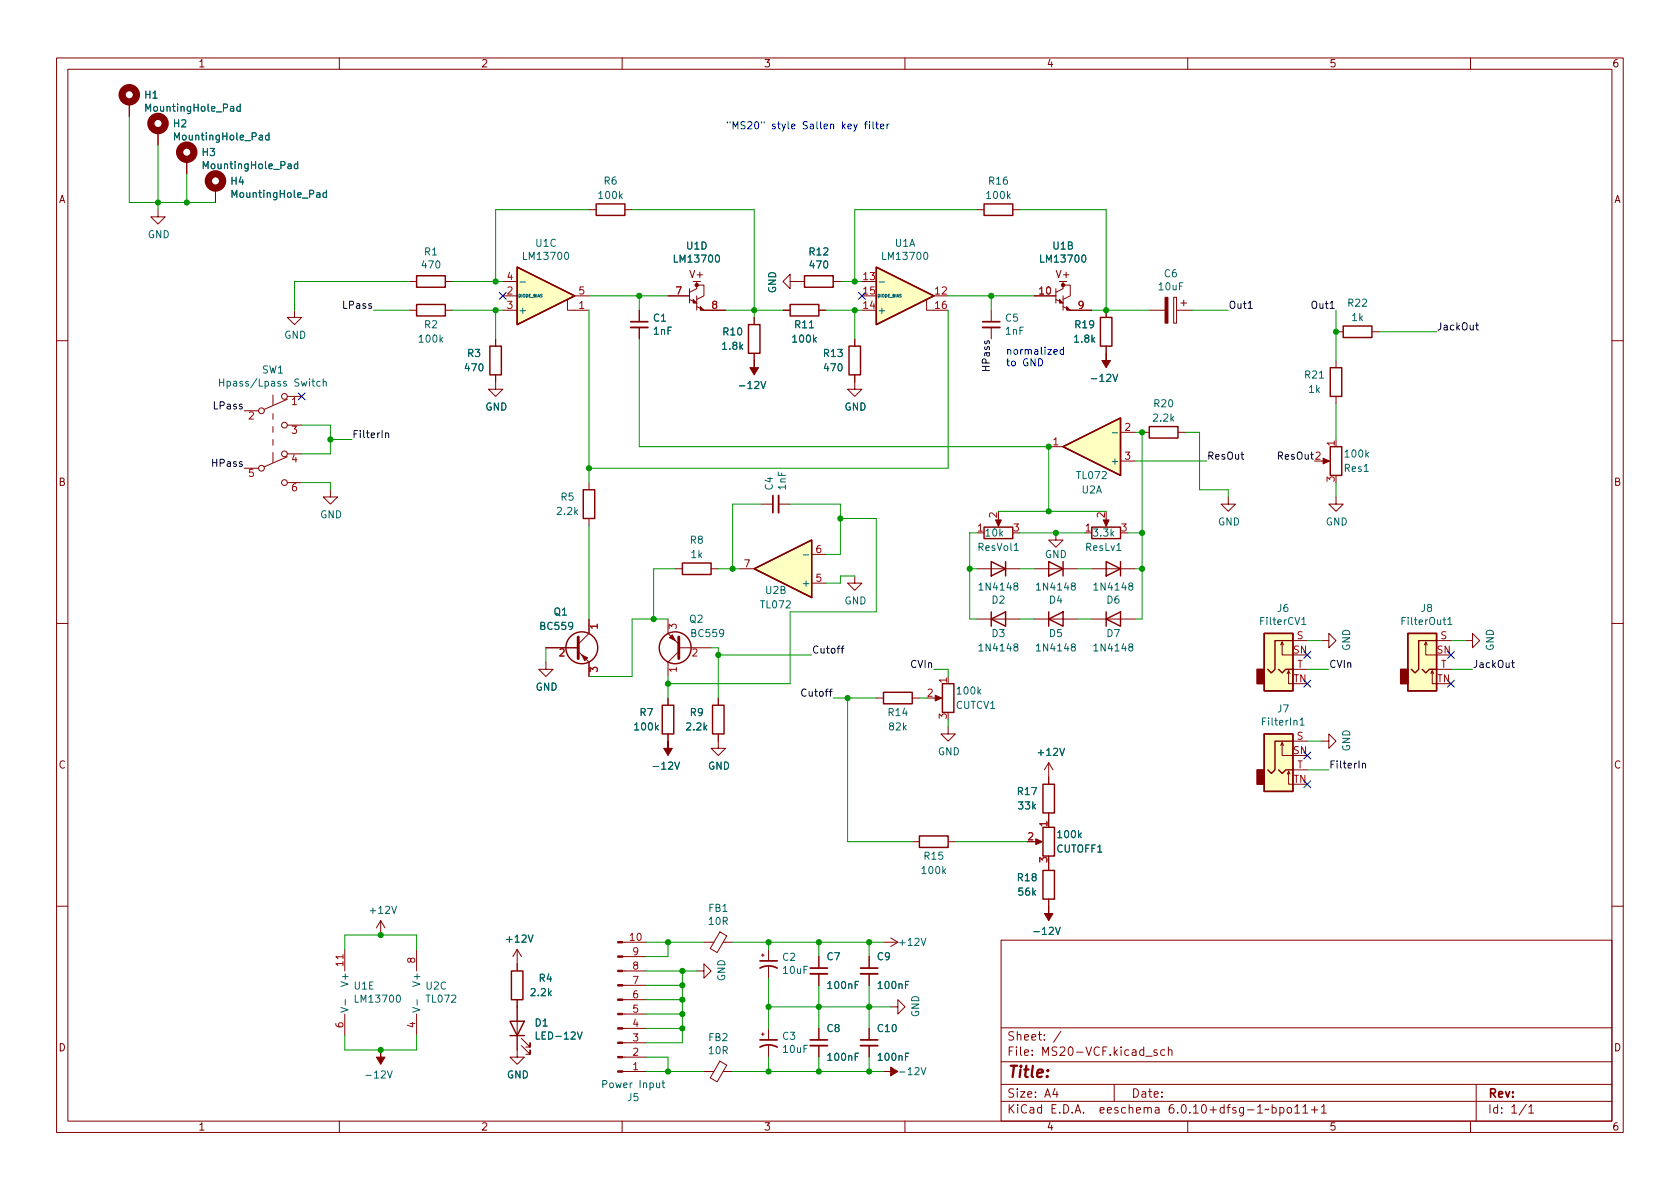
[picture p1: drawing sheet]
<svg xmlns="http://www.w3.org/2000/svg" width="297mm" height="210mm" viewBox="0 0 297 210" stroke-linecap="round" stroke-linejoin="round" font-family="sans-serif">
<g fill="none" stroke="#840000" stroke-width=".18">
<path d="M10 10.2h277v190.1h-277zM12 12.2h273v186.1h-273zM22.9 18v2.6M60 10.2v2M110 10.2v2M160 10.2v2M210 10.2v2M260 10.2v2M27.9 37.1v1.2h1.3l-1.3 1.3-1.2-1.3h1.2M27.9 23.1v2.5M33 28.2v2.5M38.1 33.3v2.5"/>
<path d="M104.1 37.1h1.3M110.5 37.1h1.3M172.7 37.1h1.3M179.1 37.1h1.2M52.1 54.9v1.2h1.2l-1.2 1.3-1.3-1.3h1.3M72.4 54.9h1.3M72.4 49.8h1.3M78.7 54.9h1.3M78.7 49.8h1.3M87.6 59.9v1.3M88.9 54.9h2.5M88.9 49.8h2.5"/>
<path d="M88.9 52.3h2.5M100.3 53v1.9h3.8M101.6 52.3h2.5M113 54.9v2M113 57.9v2M118.1 52.3h3.8M121.9 53l1.3 .6M121.9 51v2.6M122.6 49.8h1.2M123.2 49.8v1.2l-1.3 .7M123.2 50.4h1.3v1.9l-1.3 .7M123.2 54.2l1.3 .7h3.8"/>
<path d="M123.2 52.3v2.6M133.3 56.1v1.3M138.4 54.9h1.3M139.7 49.8v-1.3l-1.3 1.3 1.3 1.2v-1.2h2.5M144.8 54.9h1.2M147.3 49.8h1.3M151.1 59.9v1.3M163.8 53v1.9h1.3M175.3 54.9v2M175.3 57.9v2M182.9 52.3h3.8M186.7 53l1.3 .6"/>
<path d="M186.7 51v2.6M187.3 49.8h1.3M188 49.8v1.2l-1.3 .7M188 50.4h1.2v1.9l-1.2 .7M188 54.2l1.2 .7h3.8M188 52.3v2.6M195.6 54.9v1.2M203.2 54.9h2.8M207.5 52.6h.5v4.5h-.5zM208 54.9h2.8M208.8 53.6h1M209.3 53.1v1"/>
<path d="M236.2 58.7h1.3M242.6 58.7h1.2M10 60.2h2M43.2 72.6h2.5M48.3 69.8v1.8M48.3 73.1v1.1M48.3 75.4v1M48.3 77.7v1M50.8 70.6l-4.1 1.8M50.8 70.1h2.5M50.8 75.2h2.5M87.6 66.3v2.5h1.3l-1.3 1.3-1.2-1.3h1.2"/>
<path d="M133.3 62.5v1.2M151.1 66.3v2.5h1.3l-1.3 1.3-1.2-1.3h1.2M185.4 79h2.6M195.6 61.2v1.3M198.1 76.4h2.6M201.9 76.4h1.3M208.3 76.4h1.2M236.2 63.7v1.3M236.2 70.1v1.3M285 60.2h2M43.2 82.8h2.5M48.3 80v1.8"/>
<path d="M50.8 80.8l-4.1 1.7M50.8 80.3h2.5M50.8 85.3h2.5M58.4 86.6v1.3h1.3l-1.3 1.2-1.3-1.2h1.3M104.1 85.3v1.3M104.1 91.7v1.3M134.6 89.1h2.1M137.7 89.1h2M143.5 98h2.5M176.5 91.7v1M186.7 94.2v1.3h1.3l-1.3 1.3-1.3-1.3h1.3M195.6 91.7v1"/>
<path d="M198.1 81.5h2.6M217.2 87.9v1.2h1.2l-1.2 1.3-1.3-1.3h1.3M233.7 81.5h1M236.2 87.9v1.2h1.3l-1.3 1.3-1.3-1.3h1.3M10 110.2h2M96.5 117.1v1.3h1.3l-1.3 1.2-1.3-1.2h1.3M96.5 114.5h5.7M102.2 115.2l1.9 1.9v2.5M104.1 109.5v2.5l-1.9 1.9M118.1 109.5v2.5l1.9 1.9M119.4 100.6h1.2M120 114.5h5.7"/>
<path d="M120 115.2l-1.9 1.9v2.5M125.7 100.6h1.3M130.8 100.6h2.5M143.5 103.1h2.5M151.1 101.8v1.3h1.3l-1.3 1.3-1.2-1.3h1.2M172.7 100.6h7.6M172.7 109.5h7.6M182.9 100.6h7.6M182.9 109.5h7.6M193 100.6h7.7M193 109.5h7.7M226.4 114l.3-.5v2.3h1.9"/>
<path d="M226.7 113.5l.2 .5M227.6 119.1l.2-.5v2.3h.8M227.8 118.6l.3 .5M228.6 113.3h2.5M228.6 118.4h2.5M233.7 113.3h1.2v-1.3l1.3 1.3-1.3 1.2v-1.2M251.8 114l.3-.5v2.3h1.9M252.1 113.5l.2 .5M253 119.1l.2-.5v2.3h.8M253.2 118.6l.3 .5M254 113.3h2.5M254 118.4h2.5"/>
<path d="M259.1 113.3h1.2v-1.3l1.3 1.3-1.3 1.2v-1.2M285 110.2h2M118.1 123.4v1.3M118.1 129.8v1.3M127 129.8v2.5h1.3l-1.3 1.3-1.3-1.3h1.3M127 123.4v1.3M154.9 123.4h1.3M161.3 123.4h1.3M165.1 123.4h1M167.6 128.5v1.3h1.3l-1.3 1.3-1.2-1.3h1.2M185.4 134.9l-.7 1.2M185.4 134.9v3.8"/>
<path d="M185.4 134.9l.8 1.2M226.4 131.8l.3-.5v2.3h1.9M226.7 131.3l.2 .5M227.6 136.9l.2-.5v2.3h.8M227.8 136.4l.3 .5M228.6 131.1h2.5M228.6 136.1h2.5M233.7 131.1h1.2v-1.3l1.3 1.3-1.3 1.2v-1.2M161.3 148.8h1.3M167.6 148.8h1.3M182.9 148.8h1M185.4 143.8v1.2"/>
<path d="M185.4 152.6v1.3M185.4 159v1.3M10 160.2h2M61 167.9v3.8M61 179.3v3.8M67.3 162.8l-.8 1.3M67.3 162.8v2.5M67.3 162.8l.8 1.3M73.7 167.9v3.8M73.7 179.3v3.8M91.4 176.8v10.1h1.3l-1.3 1.3-1.2-1.3h1.2M91.4 167.9l-.7 1.3"/>
<path d="M91.4 167.9v3.8M91.4 167.9l.8 1.3M110.1 166.6h4.2M110.1 169.2h4.2M110.1 171.7h4.2M110.1 174.2h4.2M110.1 176.8h4.2M110.1 179.3h4.2M123.2 171.7h1.3v-1.3l1.2 1.3-1.2 1.3v-1.3M124.5 166.6h1.7M127.3 164.8l1.2 .7-1.7 2.9-1.2-.7zM127.9 166.6h1.6"/>
<path d="M134.6 168.9h.5M134.9 168.7v.5M135.9 167.9v2M135.9 170.9v2.1M144.8 169.2v2M144.8 172.2v2M153.7 169.2v2M153.7 172.2v2M156.2 166.6h2.5M157.5 178h1.2v-1.2l1.3 1.2-1.3 1.3v-1.3M157.5 165.9l1.2 .7M158.7 166.6l-1.2 .8"/>
<path d="M177 166.3h108v32h-108zM285 160.2h2M60 198.3v2M92.2 184.9l1.5 1.5v-.7v.7h-.7M92.2 183.6l1.5 1.6v-.8v.8h-.7M110 198.3v2M110.1 189.5h4.2M110.1 181.9h4.2M110.1 184.4h4.2M110.1 186.9h4.2M124.5 189.5h1.7M127.3 187.6l1.2 .8-1.7 2.9-1.2-.7z"/>
<path d="M127.9 189.5h1.6M134.6 182.9h.5M134.9 182.6v.5M135.9 181.9v2M135.9 184.9v2M144.8 181.9v2M144.8 184.9v2M153.7 181.9v2M153.7 184.9v2M160 198.3v2M177 194.8h108M177 191.8h108"/>
<path d="M177 187.8h108M177 181.8h108M186.5 192.5l-.4 1h1M186.9 193v1M187.6 182.4l-1.3 1.9M197 191.8v3M202.6 186.8h1.1M204.6 185.7l-.4-.1-.2 .2 .1 .3 .5 .1v.4h-.6M205.9 185.7l-.4-.1-.3 .3v.4l.2 .3h.5M206.6 185.8l.2-.2 .3 .1 .1 .9M206.6 185.1v1.5M210 198.3v2"/>
<path d="M224.4 196.1l-.3 .2-.2-.2-.3 .2M224.9 195.9l.5-.1 .2 .3v.4l-.1 .3h-.6M224.9 195.3v1.5M226.3 195.9l.4-.1 .3 .3v.4l-.1 .3h-.6M226.3 195.8v1.5M227.7 195.9l.4-.1 .3 .3v.4l-.3 .3h-.4l-.1-.3v-.4zM228.9 195.8l.5-.5v1.5M228.9 196.8h.9M230.4 195.8l.4-.5v1.5M230.4 196.8h.8M231.9 196.3h1.1M232.4 195.7v1.1"/>
<path d="M233.6 195.8l.5-.5v1.5M233.6 196.8h.9M260 198.3v2M261 191.8v6.5M269.9 195.3l-1.3 1.9M270.3 195.8l.4-.5v1.5M270.3 196.8h.9"/>
<circle cx="46.2" cy="72.6" r=".51"/>
<circle cx="50.3" cy="70.1" r=".51"/>
<circle cx="50.3" cy="75.2" r=".51"/>
<circle cx="46.2" cy="82.8" r=".51"/>
<circle cx="50.3" cy="80.3" r=".51"/>
<circle cx="50.3" cy="85.3" r=".51"/>
</g>
<g fill="none" stroke="#840000" stroke-width="1.3">
<circle cx="22.9" cy="16.8" r="1.27"/>
<circle cx="27.9" cy="21.8" r="1.27"/>
<circle cx="33" cy="26.9" r="1.27"/>
<circle cx="38.1" cy="32" r="1.27"/>
</g>
<g fill="none" stroke="#006464" stroke-width=".18">
<path d="M42.5 18.9l-.4-.1-.2 .3 .1 .5h.5M42.5 18.4v1.3M47.6 24l-.4-.1-.3 .2 .2 .6h.5M47.6 23.5v1.2M52.6 29h-.3l-.3 .2 .1 .6h.5M52.6 28.6v1.2M57.7 34.1h-.3l-.3 .2 .1 .5h.5M57.7 33.6v1.3M91.9 49.9h1M155.4 49.9h1M38.8 67v1.3M38.8 67.6h.8"/>
<path d="M56.6 67.5l-.4-.1-.2 .3 .1 .5h.5M57.1 67.6l.2-.2 .3 .1 .1 .8M57.1 67v1.3M196.6 76.5h1M142 98.1h1M179.3 97.3h.8M230.2 110.4h.7M256 109.5l.4-.3v1.2M256 110.4h.7M229.9 127.3l.3-.3v1.2M229.9 128.2h.7M60.3 178.1l1.2 .5-1.2 .4"/>
<path d="M61.1 176.8v.9M73 178.1l1.2 .5-1.2 .4M73.8 176.8v.9M102.1 182.5l.4 1.3 .4-1.3M117 191.5h.5M117.2 191.1v1.1l.3 .1"/>
</g>
<g fill="none" stroke="#840000" stroke-width=".25">
<path d="M105.4 36.1h5.1v2h-5.1zM174 36.1h5.1v2h-5.1zM73.7 48.8h5v2h-5zM73.7 53.8h5v2.1h-5zM91.4 47.2l10.2 5.1-10.2 5.1zM132.3 57.4h2.1v5.1h-2.1zM139.7 53.8h5.1v2.1h-5.1zM142.2 48.8h5.1v2h-5.1zM154.9 47.2l10.2 5.1-10.2 5.1zM194.6 56.1h2v5.1h-2zM237.5 57.7h5.1v2h-5.1zM86.6 61.2h2v5.1h-2z"/>
<path d="M150.1 61.2h2v5.1h-2zM188 79l10.1-5.1v10.2zM203.2 75.4h5.1v2.1h-5.1zM235.2 65h2v5.1h-2zM235.2 79h2v5.1h-2zM103.1 86.6h2.1v5.1h-2.1zM120.6 99.6h5.1v2h-5.1zM174 93.2h5.1v2h-5.1zM175.3 99.3l2.5 1.3-2.5 1.2zM177.8 99.3v2.5M185.4 99.3l2.6 1.3-2.6 1.2zM188 99.3v2.5"/>
<path d="M193 93.2h5.1v2h-5.1zM195.6 99.3l2.5 1.3-2.5 1.2zM198.1 99.3v2.5M133.3 100.6l10.2-5.1v10.2zM175.3 109.5l2.5-1.3v2.5zM175.3 108.2v2.5M185.4 109.5l2.6-1.3v2.5zM185.4 108.2v2.5M195.6 109.5l2.5-1.3v2.5zM195.6 108.2v2.5M223.5 112h5.1v10.2h-5.1zM226.1 118.4l.6 .6 .6-.6h1.3"/>
<path d="M228.6 113.3h-3.2v5.1l-.6 .6-.6-.6M248.9 112h5.1v10.2h-5.1zM251.5 118.4l.6 .6 .6-.6h1.3M254 113.3h-3.2v5.1l-.6 .6-.6-.6M117.1 124.7h2v5.1h-2zM126 124.7h2v5.1h-2zM156.2 122.4h5.1v2.1h-5.1zM166.6 120.9h2.1v5.1h-2.1zM184.4 138.7h2v5.1h-2zM223.5 129.8h5.1v10.1h-5.1zM226.1 136.1l.6 .7 .6-.7h1.3M228.6 131.1h-3.2v5l-.6 .7-.6-.7"/>
<path d="M162.6 147.8h5v2.1h-5zM184.4 153.9h2v5.1h-2zM184.4 146.3h2v5.1h-2zM90.4 171.7h2.1v5.1h-2.1zM90.2 180.6h2.5l-1.3 2.5zM90.2 183.1h2.5"/>
<circle cx="102.9" cy="114.5" r="2.82"/>
<circle cx="119.4" cy="114.5" r="2.82"/>
</g>
<g fill="#840000" stroke="#840000" stroke-width=".18">
<path d="M233.9 81l1.2 .5-1.2 .5z"/>
<path d="M67.3 185.7v1.2h.8l-.8 1.3-.8-1.3h.8z"/>
<path d="M206 52.6h.5v4.5h-.5z"/>
<path d="M156.2 189.5h1.3v-.8l1.2 .8-1.2 .7v-.7z"/>
<path d="M118.1 131.1v1.2h.8l-.8 1.3-.8-1.3h.8z"/>
<path d="M133.3 63.7v1.3h.8l-.8 1.3-.7-1.3h.7z"/>
<path d="M195.1 91.9h1l-.5 1.2z"/>
<path d="M122.6 53l.6 .6h-.6z"/>
<path d="M123.8 54.2l.7 .7h-.7z"/>
<path d="M195.6 62.5v1.2h.7l-.7 1.3-.8-1.3h.8z"/>
<path d="M102.9 115.8l1 .5-.5 .5z"/>
<path d="M176 91.9h1l-.5 1.2z"/>
<path d="M185.4 160.3v1.2h.8l-.8 1.3-.7-1.3h.7z"/>
<path d="M183.1 148.3l1.2 .5-1.2 .5z"/>
<path d="M109.2 166.5h.9v.2h-.9z"/>
<path d="M109.2 169h.9v.3h-.9z"/>
<path d="M109.2 171.6h.9v.2h-.9z"/>
<path d="M109.2 174.1h.9v.3h-.9z"/>
<path d="M109.2 176.7h.9v.2h-.9z"/>
<path d="M109.2 179.2h.9v.2h-.9z"/>
<path d="M109.2 181.7h.9v.3h-.9z"/>
<path d="M109.2 184.3h.9v.2h-.9z"/>
<path d="M109.2 186.8h.9v.3h-.9z"/>
<path d="M109.2 189.4h.9v.2h-.9z"/>
<path d="M187.3 53l.7 .6h-.7z"/>
<path d="M188.6 54.2l.6 .7h-.6z"/>
<path d="M118.4 112.8l.5-.5 .5 1z"/>
<path d="M165.4 122.9l1.1 .5-1.1 .5z"/>
</g>
<path d="M111.5 57.9h3.1M173.7 57.9h3.1M137.7 87.6v3.1M143.3 172.2h3M152.1 172.2h3.1M143.3 184.9h3M152.1 184.9h3.1" fill="none" stroke="#840000" stroke-width=".33"/>
<path d="M111.5 56.9h3.1M173.7 56.9h3.1M136.7 87.6v3.1M134.4 169.9h3M134.4 171.2a3.2 3.2 0 0 1 3 0M143.3 171.2h3M152.1 171.2h3.1M134.4 183.9h3M134.4 185.2a3.2 3.2 0 0 1 3 0M143.3 183.9h3M152.1 183.9h3.1" fill="none" stroke="#840000" stroke-width=".3"/>
<g fill="#ffffc2" stroke="#ffffc2" stroke-width=".18">
<path d="M248.9 112h5.1v10.2h-5.1z"/>
<path d="M188 79l10.1-5.1v10.2z"/>
<path d="M133.3 100.6l10.2-5.1v10.2z"/>
<path d="M91.4 47.2l10.2 5.1-10.2 5.1z"/>
<path d="M154.9 47.2l10.2 5.1-10.2 5.1z"/>
<path d="M223.5 129.8h5.1v10.1h-5.1z"/>
<path d="M223.5 112h5.1v10.2h-5.1z"/>
</g>
<g fill="#840000" stroke="#840000" stroke-width=".25">
<path d="M247.6 118.4h1.3v2.5h-1.3z"/>
<path d="M222.2 136.1h1.3v2.6h-1.3z"/>
<path d="M222.2 118.4h1.3v2.5h-1.3z"/>
<circle cx="123.2" cy="50.4" r=".25"/>
<circle cx="188" cy="50.4" r=".25"/>
</g>
<path d="M102.2 112.6v3.9M120 112.6v3.9" fill="none" stroke="#840000" stroke-width=".51"/>
<path d="M220.7 54.5h.7M260.9 57.5h.5M261.1 57.1v1.1l.3 .1M68.2 76.7l.2-.1h.3v.8M68.2 76.6v.8M148.7 114.7h.5M149.2 114.2l-.3 .2v1.1M267.3 117.2h.4M267.4 116.8v1.1l.3 .1M240.9 135.1l.2-.1h.3v.8M240.9 135v.8" fill="none" stroke="#0f0f0f" stroke-width=".18"/>
<g fill="none" stroke="#0000c2" stroke-width=".18">
<path d="M151.6 21.9l-.5 1.2-.1 .1M152.8 21.9h.5M153.3 21.5l-.3 .2v1.1M153.7 21.5v.1M153.7 21.9v.9M154.4 21.5v1.1l.1 .2M154.8 21.9h.5M155 21.5v1.1l.3 .2M155.7 22.4l.6-.2-.1-.2-.3-.1-.2 .2v.6h.5M156.8 21.9v.9M157.2 21.9l-.4 .3M183.6 63.4a.64 .64 0 0 1 .8 .7 .64 .64 0 0 1-.8 .6z"/>
<path d="M188 61.9l-.3-.1-.3 .2 .2 .6h.4M188 61.4v1.3"/>
</g>
<g fill="none" stroke="#009600" stroke-width=".18">
<path d="M22.9 20.6v15.2h15.2M27.9 25.6v11.5M33 30.7v5.1M104.1 37.1h-16.5v12.7M111.8 37.1h21.5v19M172.7 37.1h-21.6v12.7M180.3 37.1h15.3v17.8M66 54.9h6.4M72.4 49.8h-20.3v5.1M80 49.8h8.9M80 54.9h8.9M87.6 54.9v5"/>
<path d="M104.1 54.9v30.4M104.1 52.3h14M113 59.9v19.1h72.4v11.4M113 52.3v2.6M128.3 54.9h10.1M146 54.9h6.4M148.6 49.8h3.8M151.1 54.9v5M167.6 54.9v27.9h-63.5M167.6 52.3h15.3M175.3 52.3v2.6M193 54.9h10.2"/>
<path d="M210.8 54.9h6.4M236.2 54.9v8.8M243.8 58.7h10.2M53.3 75.2h5.1v5.1h-5.1M58.4 77.7h3.8M200.7 76.4h1.2v33.1h-1.2M209.5 76.4h2.6v10.2h5.1v1.3M236.2 71.4v6.3M53.3 85.3h5.1v1.3M104.1 93v16.5M134.6 89.1h-5.1v11.5M139.7 89.1h8.9v8.9h-2.6"/>
<path d="M148.6 91.7h6.3v16.5h-15.2v12.7h-21.6M172.7 94.2h-1.3v15.3h1.3M176.5 90.4h19.1M180.3 94.2h11.5M199.4 94.2h2.5M200.7 81.5h12.7M236.2 85.3v2.6M96.5 114.5v2.6M118.1 119.6v3.8M118.1 109.5h-6.3v10.1h-7.7M119.4 100.6h-3.8v8.9M125.7 114.5h1.3v8.9"/>
<path d="M127 100.6h3.8M127 115.8h16.5M151.1 101.8h-2.5v1.3h-2.6M165.1 118.4h2.5v1.2M171.4 100.6h1.3M180.3 100.6h2.6M180.3 109.5h2.6M190.5 100.6h2.5M190.5 109.5h2.5M200.7 100.6h1.2M231.1 113.3h2.6M231.1 118.4h3.8"/>
<path d="M256.5 113.3h2.6M256.5 118.4h3.8M147.3 123.4h7.6M149.9 123.4v25.4h11.4M162.6 123.4h1.2M167.6 127.2v1.3M231.1 131.1h2.6M231.1 136.1h3.8M168.9 148.8h12.7M61 167.9v-2.6h12.7v2.6M114.3 176.8h6.3M114.3 166.6h10.2"/>
<path d="M114.3 171.7h8.9M114.3 179.3h6.3M114.3 174.2h6.3M118.1 166.6v2.6h-3.8M120.6 171.7v12.7h-6.3M129.5 166.6h26.7M135.9 178h21.6M135.9 166.6v1.3M135.9 173v8.9M144.8 166.6v2.6M144.8 174.2v7.7M153.7 166.6v2.6"/>
<path d="M153.7 174.2v7.7M61 183.1v2.6h12.7v-2.6M114.3 189.5h10.2M114.3 186.9h3.8v2.6M114.3 181.9h6.3M129.5 189.5h26.7M135.9 186.9v2.6M144.8 186.9v2.6M153.7 186.9v2.6"/>
</g>
<g fill="none" stroke="#000084" stroke-width=".18">
<path d="M88.3 51.7l1.2 1.2M89.5 51.7l-1.2 1.2M151.8 51.7l1.2 1.2M153 51.7l-1.2 1.2M52.7 69.5l1.2 1.2M53.9 69.5l-1.2 1.2M230.5 115.2l1.2 1.2M231.7 115.2l-1.2 1.2M255.9 115.2l1.2 1.2M257.1 115.2l-1.2 1.2M230.5 138.1l1.2 1.2M230.5 120.3l1.2 1.2"/>
<path d="M230.5 133l1.2 1.2M231.7 138.1l-1.2 1.2M231.7 120.3l-1.2 1.2M231.7 133l-1.2 1.2M255.9 120.3l1.2 1.2M257.1 120.3l-1.2 1.2"/>
</g>
<g fill="#009600" stroke="#009600" stroke-width=".18">
<circle cx="186.7" cy="94.2" r=".46"/>
<circle cx="185.4" cy="79" r=".46"/>
<circle cx="185.4" cy="90.4" r=".46"/>
<circle cx="201.9" cy="76.4" r=".46"/>
<circle cx="171.4" cy="100.6" r=".46"/>
<circle cx="129.5" cy="100.6" r=".46"/>
<circle cx="153.7" cy="166.6" r=".46"/>
<circle cx="135.9" cy="166.6" r=".46"/>
<circle cx="153.7" cy="178" r=".46"/>
<circle cx="135.9" cy="178" r=".46"/>
<circle cx="135.9" cy="189.5" r=".46"/>
<circle cx="153.7" cy="189.5" r=".46"/>
<circle cx="144.8" cy="189.5" r=".46"/>
<circle cx="144.8" cy="166.6" r=".46"/>
<circle cx="144.8" cy="178" r=".46"/>
<circle cx="201.9" cy="100.6" r=".46"/>
<circle cx="201.9" cy="94.2" r=".46"/>
<circle cx="236.2" cy="58.7" r=".46"/>
<circle cx="67.3" cy="165.3" r=".46"/>
<circle cx="120.6" cy="181.9" r=".46"/>
<circle cx="120.6" cy="174.2" r=".46"/>
<circle cx="120.6" cy="171.7" r=".46"/>
<circle cx="120.6" cy="179.3" r=".46"/>
<circle cx="118.1" cy="166.6" r=".46"/>
<circle cx="120.6" cy="176.8" r=".46"/>
<circle cx="118.1" cy="189.5" r=".46"/>
<circle cx="67.3" cy="185.7" r=".46"/>
<circle cx="104.1" cy="82.8" r=".46"/>
<circle cx="113" cy="52.3" r=".46"/>
<circle cx="149.9" cy="123.4" r=".46"/>
<circle cx="133.3" cy="54.9" r=".46"/>
<circle cx="151.1" cy="49.8" r=".46"/>
<circle cx="151.1" cy="54.9" r=".46"/>
<circle cx="118.1" cy="120.9" r=".46"/>
<circle cx="127" cy="115.8" r=".46"/>
<circle cx="115.6" cy="109.5" r=".46"/>
<circle cx="87.6" cy="54.9" r=".46"/>
<circle cx="87.6" cy="49.8" r=".46"/>
<circle cx="148.6" cy="91.7" r=".46"/>
<circle cx="33" cy="35.8" r=".46"/>
<circle cx="58.4" cy="77.7" r=".46"/>
<circle cx="27.9" cy="35.8" r=".46"/>
<circle cx="175.3" cy="52.3" r=".46"/>
<circle cx="195.6" cy="54.9" r=".46"/>
</g>
<text font-size="2.8" fill="#840000" x="178" y="190.6">Title:</text>
<g font-size="2.1" fill="#840000">
<text x="178" y="184">Sheet: /</text>
<text x="178" y="186.7">File: MS20-VCF.kicad_sch</text>
<text x="178" y="196.9">KiCad E.D.A. eeschema 6.0.10+dfsg-1~bpo11+1</text>
<text x="178" y="194.1">Size: A4</text>
<text x="200" y="194.1">Date:</text>
<text x="263" y="194.1">Rev:</text>
<text x="263" y="196.9">Id: 1/1</text>
</g>
<g font-size="1.8" fill="#840000">
<text x="35" y="11.9">1</text>
<text x="85" y="11.9">2</text>
<text x="135" y="11.9">3</text>
<text x="185" y="11.9">4</text>
<text x="235" y="11.9">5</text>
<text x="285" y="11.9">6</text>
<text x="10.3" y="35.9">A</text>
<text x="285.3" y="35.9">A</text>
<text x="122.1" y="49.1">V+</text>
<text x="186.9" y="49.1">V+</text>
<text x="10.3" y="85.9">B</text>
<text x="285.3" y="85.9">B</text>
<text x="10.3" y="135.9">C</text>
<text x="285.3" y="135.9">C</text>
<text x="10.3" y="185.9">D</text>
<text x="285.3" y="185.9">D</text>
<text x="35" y="199.9">1</text>
<text x="85" y="199.9">2</text>
<text x="135" y="199.9">3</text>
<text x="185" y="199.9">4</text>
<text x="235" y="199.9">5</text>
<text x="285" y="199.9">6</text>
</g>
<g font-size="1.8" fill="#006464">
<text x="25.6" y="17.4">H1</text>
<text x="26.1" y="19.7">MountingHole_Pad</text>
<text x="30.7" y="22.5">H2</text>
<text x="31.2" y="24.8">MountingHole_Pad</text>
<text x="35.8" y="27.6">H3</text>
<text x="36.3" y="29.9">MountingHole_Pad</text>
<text x="40.9" y="32.7">H4</text>
<text x="41.4" y="35">MountingHole_Pad</text>
<text x="106" y="35.2">100k</text>
<text x="106.8" y="32.6">R6</text>
<text x="174.6" y="35.2">100k</text>
<text x="174.9" y="32.6">R16</text>
<text x="26.1" y="42.1">GND</text>
<text x="74.7" y="47.5">470</text>
<text x="75.1" y="45.2">R1</text>
<text x="92.8" y="45.9">LM13700</text>
<text x="94.8" y="43.6">U1C</text>
<text x="119.5" y="46.4">LM13700</text>
<text x="121.4" y="44.1">U1D</text>
<text x="143.2" y="45.2">R12</text>
<text x="143.3" y="47.5">470</text>
<text x="156.3" y="45.9">LM13700</text>
<text x="158.3" y="43.6">U1A</text>
<text x="184.2" y="46.4">LM13700</text>
<text x="186.2" y="44.1">U1B</text>
<text x="137.2" y="51.9" transform="rotate(-90 137.2 51.9)">GND</text>
<text x="204.9" y="51.3">10uF</text>
<text x="205.9" y="49">C6</text>
<text x="50.2" y="59.9">GND</text>
<text x="75.1" y="58">R2</text>
<text x="91.6" y="55.5">+</text>
<text x="115.6" y="56.9">C1</text>
<text x="115.6" y="59.2">1nF</text>
<text x="127.9" y="59.3">R10</text>
<text x="140.6" y="58">R11</text>
<text x="155.1" y="55.5">+</text>
<text x="177.8" y="56.9">C5</text>
<text x="177.8" y="59.2">1nF</text>
<text x="190.1" y="58">R19</text>
<text x="238.4" y="54.2">R22</text>
<text x="239" y="56.8">1k</text>
<text x="74.2" y="60.6">100k</text>
<text x="82.3" y="65.7">470</text>
<text x="82.7" y="63.1">R3</text>
<text x="127.8" y="61.8">1.8k</text>
<text x="140.3" y="60.6">100k</text>
<text x="145.7" y="63.1">R13</text>
<text x="145.8" y="65.7">470</text>
<text x="190" y="60.6">1.8k</text>
<text x="39.7" y="68.3">Hpass/Lpass Switch</text>
<text x="46.3" y="66">SW1</text>
<text x="131.1" y="68.8">-12V</text>
<text x="193.3" y="67.5">-12V</text>
<text x="230.8" y="66.9">R21</text>
<text x="231.4" y="69.5">1k</text>
<text x="85.8" y="72.6">GND</text>
<text x="149.3" y="72.6">GND</text>
<text x="204" y="74.5">2.2k</text>
<text x="204.1" y="72">R20</text>
<text x="197" y="82.2">+</text>
<text x="237.8" y="83.4">Res1</text>
<text x="237.9" y="80.9">100k</text>
<text x="99.2" y="88.5">R5</text>
<text x="136.6" y="86.6" transform="rotate(-90 136.6 86.6)">C4</text>
<text x="138.9" y="86.6" transform="rotate(-90 138.9 86.6)">1nF</text>
<text x="190.5" y="84.7">TL072</text>
<text x="191.3" y="87.2">U2A</text>
<text x="56.6" y="91.6">GND</text>
<text x="98.6" y="91.1">2.2k</text>
<text x="174.3" y="94.9">10k</text>
<text x="193.4" y="94.9">3.3k</text>
<text x="215.3" y="92.9">GND</text>
<text x="234.4" y="92.9">GND</text>
<text x="122.1" y="96.1">R8</text>
<text x="122.2" y="98.7">1k</text>
<text x="173.1" y="97.4">ResVol1</text>
<text x="184.7" y="98.7">GND</text>
<text x="192" y="97.4">ResLv1</text>
<text x="134.6" y="107.6">TL072</text>
<text x="135.4" y="105">U2B</text>
<text x="142.3" y="103.8">+</text>
<text x="149.3" y="106.9">GND</text>
<text x="173.4" y="104.4">1N4148</text>
<text x="175.4" y="106.7">D2</text>
<text x="183.6" y="104.4">1N4148</text>
<text x="185.6" y="106.7">D4</text>
<text x="193.8" y="104.4">1N4148</text>
<text x="195.7" y="106.7">D6</text>
<text x="95.7" y="111.4">BC559</text>
<text x="98" y="108.8">Q1</text>
<text x="121.9" y="110.1">Q2</text>
<text x="122.4" y="112.6">BC559</text>
<text x="175.4" y="112.6">D3</text>
<text x="185.6" y="112.6">D5</text>
<text x="195.7" y="112.6">D7</text>
<text x="223" y="110.5">FilterCV1</text>
<text x="225.9" y="108.2">J6</text>
<text x="248.1" y="110.5">FilterOut1</text>
<text x="251.3" y="108.2">J8</text>
<text x="173.4" y="115.2">1N4148</text>
<text x="183.6" y="115.2">1N4148</text>
<text x="193.8" y="115.2">1N4148</text>
<text x="238.7" y="115.1" transform="rotate(-90 238.7 115.1)">GND</text>
<text x="264.1" y="115.1" transform="rotate(-90 264.1 115.1)">GND</text>
<text x="94.7" y="122.1">GND</text>
<text x="169" y="125.3">CUTCV1</text>
<text x="169.4" y="122.8">100k</text>
<text x="225.9" y="126">J7</text>
<text x="112.3" y="129.2">100k</text>
<text x="113.2" y="126.6">R7</text>
<text x="121.5" y="129.2">2.2k</text>
<text x="122.1" y="126.6">R9</text>
<text x="157.1" y="126.6">R14</text>
<text x="157.3" y="129.2">82k</text>
<text x="223.4" y="128.3">FilterIn1</text>
<text x="115.9" y="136.1">-12V</text>
<text x="125.2" y="136.1">GND</text>
<text x="165.8" y="133.5">GND</text>
<text x="183.7" y="133.6">+12V</text>
<text x="238.7" y="132.9" transform="rotate(-90 238.7 132.9)">GND</text>
<text x="180" y="140.6">R17</text>
<text x="180.1" y="143.1">33k</text>
<text x="187.1" y="148.2">100k</text>
<text x="163.1" y="154.6">100k</text>
<text x="163.5" y="152">R15</text>
<text x="180" y="155.8">R18</text>
<text x="186.8" y="150.7">CUTOFF1</text>
<text x="65.6" y="161.6">+12V</text>
<text x="125.3" y="161.2">FB1</text>
<text x="180.1" y="158.4">56k</text>
<text x="89.7" y="166.7">+12V</text>
<text x="125.4" y="163.5">10R</text>
<text x="159.2" y="167.3">+12V</text>
<text x="183.2" y="165.3">-12V</text>
<text x="95.3" y="173.6">R4</text>
<text x="128.2" y="173.5" transform="rotate(-90 128.2 173.5)">GND</text>
<text x="138.4" y="169.9">C2</text>
<text x="138.5" y="172.2">10uF</text>
<text x="146.2" y="169.8">C7</text>
<text x="155.1" y="169.8">C9</text>
<text x="61.6" y="174" transform="rotate(-90 61.6 174)">V+</text>
<text x="62.6" y="175">U1E</text>
<text x="63" y="177.3">LM13700</text>
<text x="74.3" y="174" transform="rotate(-90 74.3 174)">V+</text>
<text x="75.3" y="175">U2C</text>
<text x="75.5" y="177.3">TL072</text>
<text x="94" y="176.1">2.2k</text>
<text x="146.5" y="174.9">100nF</text>
<text x="155.4" y="174.9">100nF</text>
<text x="162.5" y="179.9" transform="rotate(-90 162.5 179.9)">GND</text>
<text x="94.6" y="181.5">D1</text>
<text x="95.1" y="183.8">LED-12V</text>
<text x="125.3" y="184.1">FB2</text>
<text x="138.4" y="183.9">C3</text>
<text x="146.2" y="182.5">C8</text>
<text x="155.2" y="182.5">C10</text>
<text x="65.1" y="190.7">-12V</text>
<text x="89.6" y="190.7">GND</text>
<text x="125.4" y="186.4">10R</text>
<text x="138.5" y="186.2">10uF</text>
<text x="146.5" y="187.6">100nF</text>
<text x="155.4" y="187.6">100nF</text>
<text x="159.4" y="190.1">-12V</text>
<text x="106.9" y="192.4">Power Input</text>
<text x="111" y="194.7">J5</text>
</g>
<g font-size="1.8" fill="#0000c2">
<text x="128.3" y="22.8">&quot;MS20&quot; style Sallen key filter</text>
<text x="177.8" y="62.7">normalized</text>
<text x="177.8" y="64.8">to GND</text>
</g>
<g font-size="1.8" fill="#a90000">
<text x="89.7" y="52.1">2</text>
<text x="89.7" y="49.5">4</text>
<text x="102.4" y="52.1">5</text>
<text x="119.5" y="52.1">7</text>
<text x="152.7" y="49.5">13</text>
<text x="152.7" y="52.1">15</text>
<text x="165.4" y="52.1">12</text>
<text x="183.8" y="52.1">10</text>
<text x="89.7" y="54.6">3</text>
<text x="102.4" y="54.6">1</text>
<text x="125.9" y="54.6">8</text>
<text x="152.7" y="54.6">14</text>
<text x="165.4" y="54.6">16</text>
<text x="190.6" y="54.6">9</text>
<text x="51.6" y="71.6">1</text>
<text x="44" y="74.2">2</text>
<text x="51.6" y="76.7">3</text>
<text x="198.9" y="76.2">2</text>
<text x="51.6" y="81.8">4</text>
<text x="186.2" y="78.7">1</text>
<text x="198.9" y="81.3">3</text>
<text x="236" y="78.8" transform="rotate(-90 236 78.8)">1</text>
<text x="44" y="84.3">5</text>
<text x="51.6" y="86.9">6</text>
<text x="236" y="85.2" transform="rotate(-90 236 85.2)">3</text>
<text x="172.9" y="94">1</text>
<text x="176.3" y="91.5" transform="rotate(-90 176.3 91.5)">2</text>
<text x="179.2" y="94">3</text>
<text x="191.9" y="94">1</text>
<text x="195.3" y="91.5" transform="rotate(-90 195.3 91.5)">2</text>
<text x="198.3" y="94">3</text>
<text x="131.6" y="100.3">7</text>
<text x="144.3" y="97.8">6</text>
<text x="144.3" y="102.9">5</text>
<text x="105.7" y="111.2" transform="rotate(-90 105.7 111.2)">1</text>
<text x="119.6" y="111.2" transform="rotate(-90 119.6 111.2)">3</text>
<text x="229.3" y="113">S</text>
<text x="254.7" y="113">S</text>
<text x="98.9" y="116.1">2</text>
<text x="105.7" y="118.9" transform="rotate(-90 105.7 118.9)">3</text>
<text x="119.6" y="118.9" transform="rotate(-90 119.6 118.9)">1</text>
<text x="122.4" y="116.1">2</text>
<text x="228.6" y="115.6">SN</text>
<text x="229.3" y="118.1">T</text>
<text x="254" y="115.6">SN</text>
<text x="254.7" y="118.1">T</text>
<text x="164" y="123.2">2</text>
<text x="167.4" y="120.8" transform="rotate(-90 167.4 120.8)">1</text>
<text x="228.7" y="120.6">TN</text>
<text x="254.1" y="120.6">TN</text>
<text x="167.4" y="127.1" transform="rotate(-90 167.4 127.1)">3</text>
<text x="229.3" y="130.8">S</text>
<text x="228.6" y="133.3">SN</text>
<text x="229.3" y="135.9">T</text>
<text x="228.7" y="138.4">TN</text>
<text x="181.8" y="148.6">2</text>
<text x="185.2" y="146.2" transform="rotate(-90 185.2 146.2)">1</text>
<text x="185.2" y="152.5" transform="rotate(-90 185.2 152.5)">3</text>
<text x="111.4" y="166.4">10</text>
<text x="60.7" y="170.8" transform="rotate(-90 60.7 170.8)">11</text>
<text x="73.4" y="170.3" transform="rotate(-90 73.4 170.3)">8</text>
<text x="111.9" y="174">7</text>
<text x="111.9" y="171.4">8</text>
<text x="111.9" y="168.9">9</text>
<text x="111.9" y="179.1">5</text>
<text x="111.9" y="176.5">6</text>
<text x="60.7" y="181.7" transform="rotate(-90 60.7 181.7)">6</text>
<text x="73.4" y="181.7" transform="rotate(-90 73.4 181.7)">4</text>
<text x="111.9" y="184.1">3</text>
<text x="111.9" y="181.6">4</text>
<text x="111.9" y="189.2">1</text>
<text x="111.9" y="186.7">2</text>
</g>
<g font-size="1.8" fill="#0f0f0f">
<text x="60.8" y="54.6">LPass</text>
<text x="217.2" y="54.6">Out1</text>
<text x="232.2" y="54.6">Out1</text>
<text x="254" y="58.4">JackOut</text>
<text x="175" y="65.3" transform="rotate(-90 175 65.3)">HPass</text>
<text x="38" y="72.4">LPass</text>
<text x="62.2" y="77.5">FilterIn</text>
<text x="37.8" y="82.5">HPass</text>
<text x="213.4" y="81.3">ResOut</text>
<text x="226.1" y="81.3">ResOut 2</text>
<text x="143.5" y="115.6">Cutoff</text>
<text x="161.1" y="118.1">CVIn</text>
<text x="234.9" y="118.1">CVIn</text>
<text x="260.3" y="118.1">JackOut</text>
<text x="142.1" y="123.2">Cutoff</text>
<text x="234.9" y="135.9">FilterIn</text>
</g>
<g font-size=".7" fill="#006464">
<text x="91.6" y="52.6">DIODE_BIAS</text>
<text x="155.1" y="52.6">DIODE_BIAS</text>
</g>
</svg>
